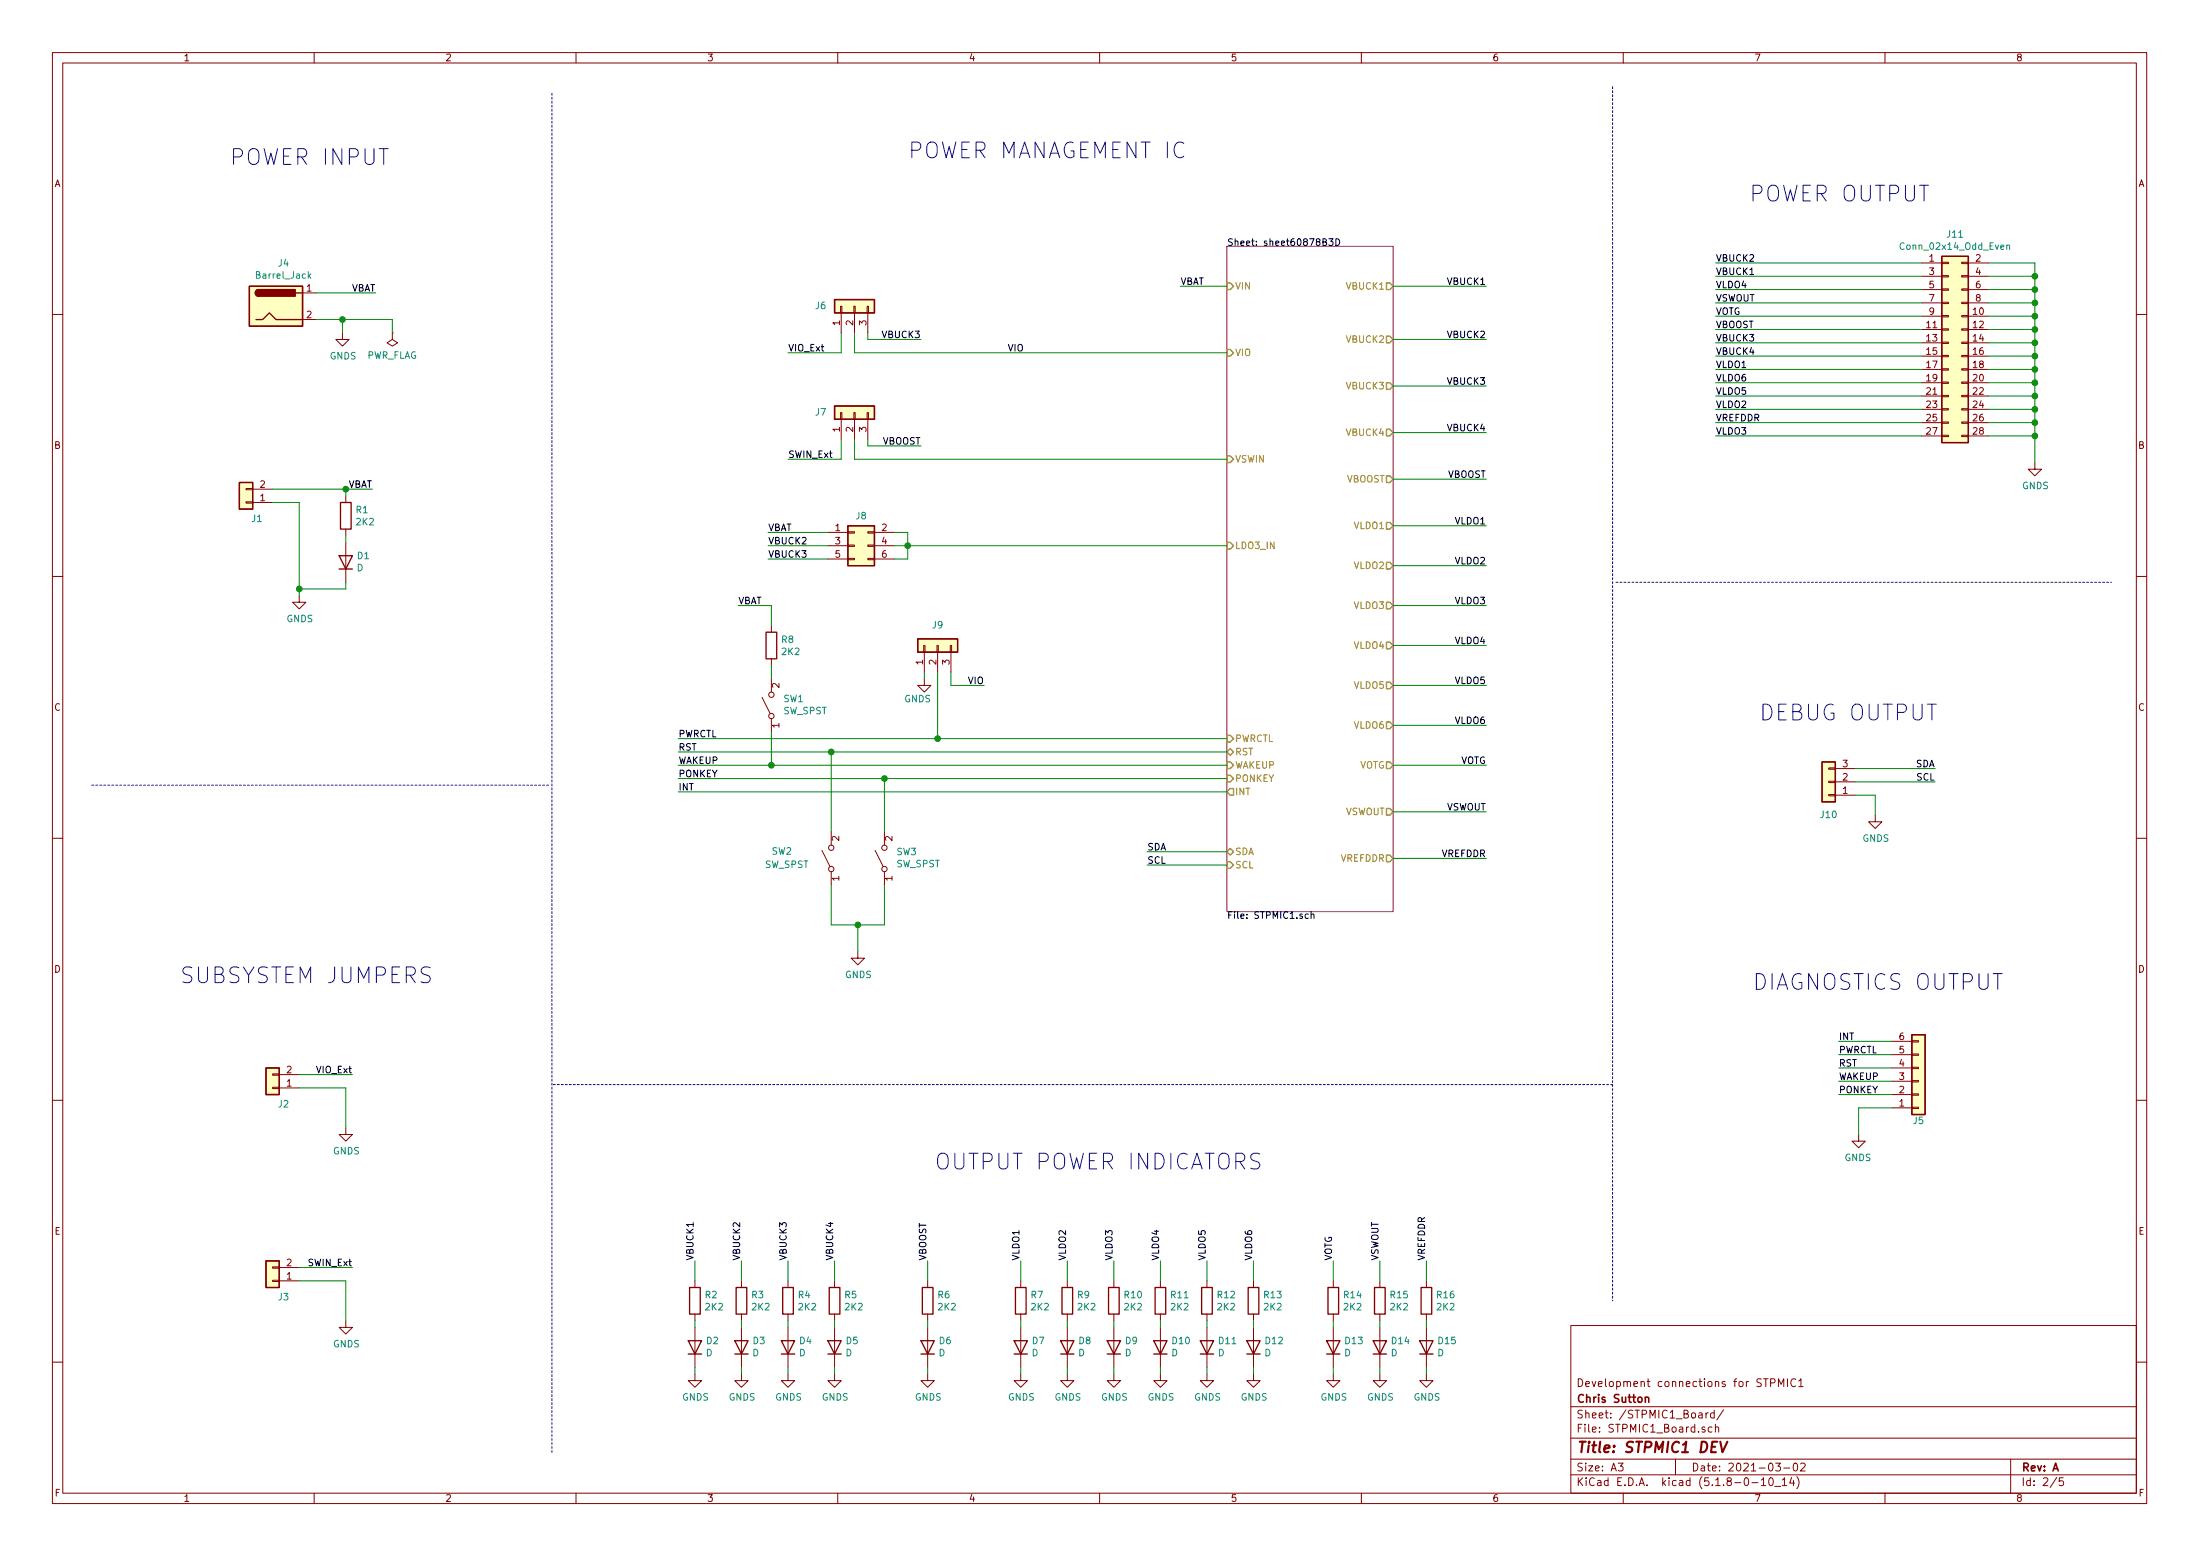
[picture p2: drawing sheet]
<svg xmlns="http://www.w3.org/2000/svg" width="420mm" height="297mm" viewBox="0 0 420 297" stroke-linecap="round" stroke-linejoin="round" font-family="sans-serif">
<g fill="none" stroke="#840000" stroke-width=".19">
<path d="M10 10h400v277h-400zM12 12h396v273.1h-396zM60 10v2M110 10v2M160 10v2M210 10v2M260 10v2M310 10v2M360 10v2M57.8 55.9h2.5M160.5 58.5h.3v1.2h-.3zM160.7 59.7v3.8"/>
<path d="M163.1 58.5h.2v1.2h-.2zM163.2 59.7v3.8M165.6 58.5h.3v1.2h-.3zM165.7 59.7v3.8M367 50.2h3.8M367 52.7h3.8M367 55.3h3.8M367 57.8h3.8M370.8 57.7h1.3v.2h-1.3zM370.8 55.2h1.3v.2h-1.3zM370.8 52.6h1.3v.3h-1.3zM370.8 50.1h1.3v.2h-1.3z"/>
<path d="M374.6 57.7h1.3v.2h-1.3zM374.6 55.2h1.3v.2h-1.3zM374.6 52.6h1.3v.3h-1.3zM374.6 50.1h1.3v.2h-1.3zM375.9 50.2h3.8M375.9 52.7h3.8M375.9 55.3h3.8M375.9 57.8h3.8M10 60h2M57.8 61h2.5M65.4 63.5v1.3h1.3l-1.3 1.3-1.3-1.3h1.3M74.9 63.5v1.3l1 .6-1 .7-1-.7 1-.6"/>
<path d="M74.9 63.5h.1M160.5 78.8h.3v1.2h-.3zM163.1 78.8h.2v1.2h-.2zM165.6 78.8h.3v1.2h-.3zM367 60.4h3.8M367 62.9h3.8M367 65.4h3.8M367 68h3.8M367 70.5h3.8M367 73.1h3.8M367 75.6h3.8M367 78.1h3.8"/>
<path d="M370.8 70.4h1.3v.2h-1.3zM370.8 72.9h1.3v.3h-1.3zM370.8 75.5h1.3v.2h-1.3zM370.8 78h1.3v.3h-1.3zM370.8 67.9h1.3v.2h-1.3zM370.8 62.8h1.3v.2h-1.3zM370.8 60.2h1.3v.3h-1.3zM370.8 65.3h1.3v.3h-1.3zM374.6 70.4h1.3v.2h-1.3zM374.6 72.9h1.3v.3h-1.3zM374.6 75.5h1.3v.2h-1.3zM374.6 78h1.3v.3h-1.3z"/>
<path d="M374.6 67.9h1.3v.2h-1.3zM374.6 62.8h1.3v.2h-1.3zM374.6 60.2h1.3v.3h-1.3zM374.6 65.3h1.3v.3h-1.3zM375.9 60.4h3.8M375.9 62.9h3.8M375.9 65.4h3.8M375.9 68h3.8M375.9 70.5h3.8M375.9 73.1h3.8M375.9 75.6h3.8M375.9 78.1h3.8"/>
<path d="M408 60h2M47 93.3h1.3v.2h-1.3zM47 95.8h1.3v.2h-1.3zM48.3 95.9h3.8M48.3 93.4h3.8M66 94.7v1.2M160.7 80v3.9M163.2 80v3.9M165.7 80v3.9M367 80.7h3.8M367 83.2h3.8M370.8 80.6h1.3v.2h-1.3z"/>
<path d="M370.8 83.1h1.3v.2h-1.3zM374.6 80.6h1.3v.2h-1.3zM374.6 83.1h1.3v.2h-1.3zM375.9 80.7h3.8M375.9 83.2h3.8M388.6 88.3v1.3h1.3l-1.3 1.2-1.3-1.2h1.3M10 110h2M57.1 113.7v1.3h1.3l-1.3 1.2-1.2-1.2h1.2M66 101v1.3M66 103.5v7.7M147.3 119.4v1.3M158.1 101.6h3.8"/>
<path d="M158.1 104.2h3.8M158.1 106.7h3.8M161.9 106.6h1.3v.2h-1.3zM161.9 101.5h1.3v.3h-1.3zM161.9 104h1.3v.3h-1.3zM165.7 106.6h1.3v.2h-1.3zM165.7 101.5h1.3v.3h-1.3zM165.7 104h1.3v.3h-1.3zM167 101.6h3.8M167 104.2h3.8M167 106.7h3.8M408 110h2"/>
<path d="M145.5 133.1l1.6 3.1M147.3 125.8v1.2M147.3 129.6v2.5M147.3 137.2v2.5M176.4 123.2h.3v1.3h-.3zM176.5 129.6v1.2h1.3l-1.3 1.3-1.2-1.3h1.2M176.5 124.5v3.8M178.9 123.2h.3v1.3h-.3zM179.1 124.5v3.8M181.5 123.2h.2v1.3h-.2zM181.6 124.5v3.8M158.7 158.8v2.5"/>
<path d="M168.9 158.8v2.5M349.2 146.6h1.3v.2h-1.3zM349.2 151.7h1.3v.2h-1.3zM349.2 149.1h1.3v.3h-1.3zM350.5 151.8h3.8M350.5 149.3h3.8M350.5 146.7h3.8M358.1 155.6v1.3h1.3l-1.3 1.3-1.2-1.3h1.2M10 160h2M157 162.3l1.5 3.1M158.7 166.4v2.5M167.1 162.3l1.6 3.1"/>
<path d="M168.9 166.4v2.5M408 160h2M163.8 181.6v1.3h1.3l-1.3 1.3-1.2-1.3h1.2M361.3 198.8h3.8M365.1 198.7h1.3v.2h-1.3zM10 210h2M52.1 205h1.2v.3h-1.2zM52.1 207.6h1.2v.2h-1.2zM53.3 207.7h3.8M53.3 205.1h3.8M66 215.3v1.3h1.3l-1.3 1.2-1.2-1.2h1.2M355 216.6v1.2h-1.3l1.3 1.3 1.2-1.3h-1.2"/>
<path d="M361.3 211.5h3.8M361.3 209h3.8M361.3 206.4h3.8M361.3 203.9h3.8M361.3 201.3h3.8M365.1 201.2h1.3v.3h-1.3zM365.1 203.7h1.3v.3h-1.3zM365.1 208.8h1.3v.3h-1.3zM365.1 211.4h1.3v.2h-1.3zM365.1 206.3h1.3v.2h-1.3zM408 210h2M52.1 241.8h1.2v.3h-1.2z"/>
<path d="M52.1 244.4h1.2v.2h-1.2zM53.3 244.5h3.8M53.3 242h3.8M66 252.1v1.3h1.3l-1.3 1.3-1.2-1.3h1.2M132.7 244.5v1.3M132.7 250.9v1.2M132.7 253.4v7.6M141.6 244.5v1.3M141.6 250.9v1.2M141.6 253.4v7.6M150.5 244.5v1.3M150.5 250.9v1.2"/>
<path d="M150.5 253.4v7.6M159.4 244.5v1.3M159.4 250.9v1.2M159.4 253.4v7.6M177.2 244.5v1.3M177.2 250.9v1.2M177.2 253.4v7.6M194.9 244.5v1.3M194.9 250.9v1.2M194.9 253.4v7.6M203.8 244.5v1.3M203.8 250.9v1.2"/>
<path d="M203.8 253.4v7.6M212.7 244.5v1.3M212.7 250.9v1.2M212.7 253.4v7.6M221.6 244.5v1.3M221.6 250.9v1.2M221.6 253.4v7.6M230.5 244.5v1.3M230.5 250.9v1.2M230.5 253.4v7.6M239.4 244.5v1.3M239.4 250.9v1.2"/>
<path d="M239.4 253.4v7.6M254.6 244.5v1.3M254.6 250.9v1.2M254.6 253.4v7.6M263.5 244.5v1.3M263.5 250.9v1.2M263.5 253.4v7.6M272.4 244.5v1.3M272.4 250.9v1.2M272.4 253.4v7.6M300 253h108v32.1h-108zM10 260h2"/>
<path d="M132.7 262.3v1.3h1.3l-1.3 1.2-1.3-1.2h1.3M141.6 262.3v1.3h1.3l-1.3 1.2-1.3-1.2h1.3M150.5 262.3v1.3h1.3l-1.3 1.2-1.3-1.2h1.3M159.4 262.3v1.3h1.3l-1.3 1.2-1.3-1.2h1.3M177.2 262.3v1.3h1.2l-1.2 1.2-1.3-1.2h1.3M194.9 262.3v1.3h1.3l-1.3 1.2-1.2-1.2h1.2M203.8 262.3v1.3h1.3l-1.3 1.2-1.2-1.2h1.2M212.7 262.3v1.3h1.3l-1.3 1.2-1.2-1.2h1.2M221.6 262.3v1.3h1.3l-1.3 1.2-1.3-1.2h1.3M230.5 262.3v1.3h1.3l-1.3 1.2-1.3-1.2h1.3M239.4 262.3v1.3h1.3l-1.3 1.2-1.3-1.2h1.3M254.6 262.3v1.3h1.3l-1.3 1.2-1.2-1.2h1.2"/>
<path d="M263.5 262.3v1.3h1.3l-1.3 1.2-1.2-1.2h1.2M272.4 262.3v1.3h1.3l-1.3 1.2-1.3-1.2h1.3M300 278.5h108M300 274.5h108M300 268.5h108M309 279.3h1l-.5 .6 .4 .1v.7l-.2 .1-.7-.1M320 278.5v3M325.8 269.7v1M326.2 269.7l-.4 .3M326.9 272.5l-.4-.1-.3 .3 .1 .6 .2 .1 .4-.1M327.4 269.8l-.5-.1-.2 .3v.6l.2 .1 .5-.1M327.4 269.2v1.5"/>
<path d="M327.6 272.5l.2-.1 .4 .1v.9M327.6 271.9v1.5M329.2 269.1l-1.3 2M338.2 264l.7-.1 .1-.2-.1-.4-.7-.1v1.5M339.1 279.3h.9l-.5 .6 .5 .1v.7l-.2 .1-.7-.1M339.6 264.7v-1.5l.6 1.1 .5-1.1v1.5M341.4 263.2v1.5M342.6 279.5l.4-.2a.94 .94 0 0 1 0 1.5 .82 .82 0 0 1-.4-1.3zM343 263.4a.71 .71 0 0 0-1 .4 .71 .71 0 0 0 .6 .9l.4-.1M343.5 263.6l.4-.4v1.5M343.5 264.7h.9M343.9 279.5l.5-.2 .3 .2 .1 .2-1 1.1h1"/>
<path d="M384 278.5v6.6M408 260h2M60 285.1v1.9M110 285.1v1.9M160 285.1v1.9M210 285.1v1.9M260 285.1v1.9M300 281.5h108M310 285.1v1.9M334.6 283h1.1M336.4 282.5l.4-.4v1.5M336.4 283.6h.8"/>
<path d="M337.9 282.3l.3-.2a.81 .81 0 0 1 .5 .6 .81 .81 0 0 1-.2 .8l-.2 .1a.79 .79 0 0 1-.4-1.3zM338.9 283.8h1.2M340.4 282.5l.4-.4v1.5M340.4 283.6h.8M340.7 280.2h1.1M342.2 282l-.4 1.1h.9M342.5 282.6v1M343.2 281.9a1.71 1.71 0 0 1 0 2.3M360 285.1v1.9M392.8 282l-1.3 2M394 282.1h-.7l-.1 .7 .3-.1h.5l.1 .3-.1 .5-.2 .1-.6-.1"/>
<circle cx="147.3" cy="132.6" r=".51"/>
<circle cx="147.3" cy="136.7" r=".51"/>
<circle cx="158.8" cy="161.8" r=".51"/>
<circle cx="158.8" cy="165.9" r=".51"/>
<circle cx="168.9" cy="161.8" r=".51"/>
<circle cx="168.9" cy="165.9" r=".51"/>
</g>
<path d="M328.5 275.2l.5 2 .9-2" fill="none" stroke="#840000" stroke-width=".41"/>
<path d="M314.2 266.8h.1a.37 .37 0 0 1 .6 .1v.8M314.2 266.7v1" fill="none" stroke="#840000" stroke-width=".3"/>
<path d="M234.3 47h31.8v127h-31.8z" fill="none" stroke="#840084" stroke-width=".19"/>
<path d="M252.7 46.2l.5-.1 .1-.2-.1-.2-.5-.1v1.2h.4l.2-.1 .1-.3-.3-.2M253.8 45.6h.8l-.4 .5 .3 .1 .1 .4-.3 .2-.5-.1M255.1 45.6a.64 .64 0 0 1 .8 .6 .64 .64 0 0 1-.8 .6zM249.9 174.5h-.4l-.2 .2 .1 .6h.5M250.4 174.6l.5-.1 .1 .8M250.4 174.1v1.2" fill="none" stroke="#000" stroke-width=".19"/>
<g fill="none" stroke="#848400" stroke-width=".25">
<path d="M234.3 54h.6l.7 .6-.7 .7h-.6zM264.8 54h.6l.7 .6-.7 .7h-.6zM234.3 66.7h.6l.7 .6-.7 .7h-.6zM264.8 73.1h.6l.7 .6-.7 .6h-.6zM264.8 64.2h.6l.7 .6-.7 .6h-.6zM234.3 87h.6l.7 .7-.7 .6h-.6zM264.8 90.8h.6l.7 .7-.7 .6h-.6zM264.8 82h.6l.7 .6-.7 .6h-.6zM264.8 99.7h.6l.7 .7-.7 .6h-.6zM234.3 103.5h.6l.7 .7-.7 .6h-.6zM264.8 107.4h.6l.7 .6-.7 .6h-.6zM264.8 115h.6l.7 .6-.7 .6h-.6z"/>
<path d="M264.8 122.6h.6l.7 .6-.7 .7h-.6zM264.8 130.2h.6l.7 .6-.7 .7h-.6zM264.8 137.8h.6l.7 .7-.7 .6h-.6zM234.3 140.4h.6l.7 .6-.7 .6h-.6zM234.3 143.5l.6-.6 .7 .6-.7 .7zM234.3 145.5h.6l.7 .6-.7 .6h-.6zM234.3 148h.6l.7 .6-.7 .7h-.6zM234.9 150.5h.7v1.3h-.7l-.6-.6zM264.8 145.5h.6l.7 .6-.7 .6h-.6zM264.8 154.3h.6l.7 .7-.7 .6h-.6zM234.3 164.5h.6l.7 .6-.7 .7h-.6zM234.3 162.6l.6-.6 .7 .6-.7 .6z"/>
<path d="M264.8 163.2h.6l.7 .7-.7 .6h-.6z"/>
</g>
<g fill="#ffffc2" stroke="#ffffc2" stroke-width=".19">
<path d="M47.6 54.6h10.2v7.7h-10.2z"/>
<path d="M175.3 122h7.6v2.5h-7.6z"/>
<path d="M161.9 100.4h5.1v7.6h-5.1z"/>
<path d="M159.4 57.2h7.6v2.5h-7.6z"/>
<path d="M159.4 77.5h7.6v2.5h-7.6z"/>
<path d="M370.8 48.9h5.1v35.6h-5.1z"/>
<path d="M45.7 92.1h2.6v5.1h-2.6z"/>
<path d="M50.8 203.9h2.5v5.1h-2.5z"/>
<path d="M50.8 240.7h2.5v5.1h-2.5z"/>
<path d="M348 145.5h2.5v7.6h-2.5z"/>
<path d="M365.1 197.5h2.6v15.3h-2.6z"/>
</g>
<g fill="none" stroke="#840000" stroke-width=".25">
<path d="M47.6 54.6h10.2v7.7h-10.2zM49.4 55.3a.63 .63 0 0 0-.6 .6 .63 .63 0 0 0 .6 .7M56.5 55.9h1.3M159.4 57.2h7.6v2.5h-7.6zM370.8 48.9h5.1v35.6h-5.1zM48.9 61h1.3l1.2-1.3 1.3 1.3h5.1M159.4 77.5h7.6v2.5h-7.6zM45.7 92.1h2.6v5.1h-2.6zM65 95.9h2.1v5.1h-2.1zM64.8 106.1h2.5l-1.3 2.5zM64.8 108.6h2.5M161.9 100.4h5.1v7.6h-5.1z"/>
<path d="M146.3 120.7h2v5.1h-2zM175.3 122h7.6v2.5h-7.6zM348 145.5h2.5v7.6h-2.5zM365.1 197.5h2.6v15.3h-2.6zM50.8 203.9h2.5v5.1h-2.5zM50.8 240.7h2.5v5.1h-2.5zM131.4 255.9h2.6l-1.3 2.6zM131.4 258.5h2.6M131.7 245.8h2v5.1h-2zM140.3 255.9h2.6l-1.3 2.6zM140.3 258.5h2.6M140.6 245.8h2v5.1h-2z"/>
<path d="M149.2 255.9h2.6l-1.3 2.6zM149.2 258.5h2.6M149.5 245.8h2v5.1h-2zM158.1 255.9h2.6l-1.3 2.6zM158.1 258.5h2.6M158.4 245.8h2v5.1h-2zM175.9 255.9h2.5l-1.2 2.6zM175.9 258.5h2.5M176.1 245.8h2.1v5.1h-2.1zM193.7 255.9h2.5l-1.3 2.6zM193.7 258.5h2.5M193.9 245.8h2.1v5.1h-2.1z"/>
<path d="M202.6 255.9h2.5l-1.3 2.6zM202.6 258.5h2.5M202.8 245.8h2.1v5.1h-2.1zM211.5 255.9h2.5l-1.3 2.6zM211.5 258.5h2.5M211.7 245.8h2v5.1h-2zM220.3 255.9h2.6l-1.3 2.6zM220.3 258.5h2.6M220.6 245.8h2v5.1h-2zM229.2 255.9h2.6l-1.3 2.6zM229.2 258.5h2.6M229.5 245.8h2v5.1h-2z"/>
<path d="M238.1 255.9h2.6l-1.3 2.6zM238.1 258.5h2.6M238.4 245.8h2v5.1h-2zM253.4 255.9h2.5l-1.3 2.6zM253.4 258.5h2.5M253.6 245.8h2.1v5.1h-2.1zM262.3 255.9h2.5l-1.3 2.6zM262.3 258.5h2.5M262.5 245.8h2v5.1h-2zM271.1 255.9h2.6l-1.3 2.6zM271.1 258.5h2.6M271.4 245.8h2v5.1h-2z"/>
</g>
<g fill="#840000" stroke="#840000" stroke-width=".25">
<path d="M48.9 55.5l.5-.2v1.3a.64 .64 0 0 1-.6-.4 .64 .64 0 0 1 .1-.7z"/>
<path d="M49.4 55.3h7v1.3h-7z"/>
</g>
<path d="M59 52.6l.4 .5M59.4 52.3l-.5 .5M383.3 46.9l.1-.1h.3l.1 .8M383.3 46.8v.8" fill="none" stroke="#008484" stroke-width=".19"/>
<path d="M105.4 17.8v259.7M308 16.5v231.8M308.6 111.2h94.6M104.8 149.9h-87.7M308 207h-202.6" fill="none" stroke="#0000c2" stroke-width=".19" stroke-dasharray=".4 .4"/>
<g fill="none" stroke="#008400" stroke-width=".19">
<path d="M60.3 55.9h11.5M225.4 54.6h8.9M266.1 54.6h17.7M327.7 55.3h39.3M327.7 57.8h39.3M327.7 50.2h39.3M327.7 52.7h39.3M379.7 55.3h8.9M379.7 57.8h8.9M379.7 50.2h8.9v38.1M379.7 52.7h8.9M60.3 61h14.6v2.5"/>
<path d="M65.4 61v2.5M160.7 63.5v3.8h-10.2M163.2 63.5v3.8h71.1M165.7 63.5v1.3h10.2M266.1 64.8h17.7M266.1 73.7h17.7M327.7 62.9h39.3M327.7 60.4h39.3M327.7 65.4h39.3M327.7 68h39.3M327.7 70.5h39.3M327.7 73.1h39.3"/>
<path d="M327.7 75.6h39.3M327.7 78.1h39.3M379.7 62.9h8.9M379.7 60.4h8.9M379.7 65.4h8.9M379.7 68h8.9M379.7 70.5h8.9M379.7 73.1h8.9M379.7 75.6h8.9M379.7 78.1h8.9M52.1 95.9h5v17.8M52.1 93.4h19"/>
<path d="M66 93.4v1.3M160.7 83.9v3.8h-10.2M163.2 83.9v3.8h71.1M165.7 83.9v1.2h10.2M266.1 91.5h17.7M266.1 82.6h17.7M327.7 83.2h39.3M327.7 80.7h39.3M379.7 83.2h8.9M379.7 80.7h8.9M66 102.3v1.2M66 111.2v1.2h-8.9"/>
<path d="M141 115.6h6.3v3.8M146.7 106.7h11.4M146.7 104.2h11.4M146.7 101.6h11.4M170.8 101.6h2.6v5.1h-2.6M170.8 104.2h63.5M266.1 115.6h17.7M266.1 108h17.7M266.1 100.4h17.7M147.3 127v2.6M147.3 139.7v6.4M176.5 128.3v1.3"/>
<path d="M179.1 128.3v12.7M181.6 128.3v2.5h6.4M266.1 130.8h17.7M266.1 138.5h17.7M266.1 123.2h17.7M129.5 151.2h104.8M129.5 143.5h104.8M129.5 146.1h104.8M129.5 148.6h104.8M129.5 141h104.8M158.7 143.5v15.3M168.9 148.6v10.2"/>
<path d="M266.1 146.1h17.7M266.1 155h17.7M354.3 146.7h15.3M354.3 149.3h15.3M354.3 151.8h3.8v3.8M158.7 168.9v7.7h10.2v-7.7M163.8 176.6v5M219.1 165.1h15.2M219.1 162.6h15.2M266.1 163.9h17.7M351.2 198.8h10.1M57.1 207.7h8.9v7.6"/>
<path d="M57.1 205.1h10.2M351.2 209h10.1M351.2 201.3h10.1M351.2 203.9h10.1M351.2 206.4h10.1M361.3 211.5h-6.3v5.1M57.1 242h10.2M57.1 244.5h8.9v7.6M132.7 240.7v3.8M132.7 252.1v1.3M141.6 240.7v3.8M141.6 252.1v1.3"/>
<path d="M150.5 240.7v3.8M150.5 252.1v1.3M159.4 240.7v3.8M159.4 252.1v1.3M177.2 240.7v3.8M177.2 252.1v1.3M194.9 240.7v3.8M194.9 252.1v1.3M203.8 240.7v3.8M203.8 252.1v1.3M212.7 240.7v3.8M212.7 252.1v1.3"/>
<path d="M221.6 240.7v3.8M221.6 252.1v1.3M230.5 240.7v3.8M230.5 252.1v1.3M239.4 240.7v3.8M239.4 252.1v1.3M254.6 240.7v3.8M254.6 252.1v1.3M263.5 240.7v3.8M263.5 252.1v1.3M272.4 240.7v3.8M272.4 252.1v1.3"/>
<path d="M132.7 261v1.3M141.6 261v1.3M150.5 261v1.3M159.4 261v1.3M177.2 261v1.3M194.9 261v1.3M203.8 261v1.3M212.7 261v1.3M221.6 261v1.3M230.5 261v1.3M239.4 261v1.3M254.6 261v1.3"/>
<path d="M263.5 261v1.3M272.4 261v1.3"/>
</g>
<g fill="#008400" stroke="#008400" stroke-width=".25">
<circle cx="163.8" cy="176.6" r=".51"/>
<circle cx="147.3" cy="146.1" r=".51"/>
<circle cx="158.8" cy="143.5" r=".51"/>
<circle cx="168.9" cy="148.6" r=".51"/>
<circle cx="179.1" cy="141" r=".51"/>
<circle cx="173.4" cy="104.2" r=".51"/>
<circle cx="388.6" cy="52.7" r=".51"/>
<circle cx="388.6" cy="55.3" r=".51"/>
<circle cx="388.6" cy="57.8" r=".51"/>
<circle cx="388.6" cy="60.4" r=".51"/>
<circle cx="388.6" cy="62.9" r=".51"/>
<circle cx="388.6" cy="65.4" r=".51"/>
<circle cx="388.6" cy="68" r=".51"/>
<circle cx="388.6" cy="70.5" r=".51"/>
<circle cx="388.6" cy="73.1" r=".51"/>
<circle cx="388.6" cy="75.6" r=".51"/>
<circle cx="388.6" cy="78.1" r=".51"/>
<circle cx="388.6" cy="80.7" r=".51"/>
<circle cx="388.6" cy="83.2" r=".51"/>
<circle cx="66" cy="93.4" r=".51"/>
<circle cx="57.2" cy="112.4" r=".51"/>
<circle cx="65.4" cy="61" r=".51"/>
</g>
<g font-size="4.2" fill="#0000c2">
<text x="43.8" y="31.5">POWER INPUT</text>
<text x="173.4" y="30.3">POWER MANAGEMENT IC</text>
<text x="334" y="38.5">POWER OUTPUT</text>
<text x="335.9" y="137.6">DEBUG OUTPUT</text>
<text x="34.3" y="187.7">SUBSYSTEM JUMPERS</text>
<text x="334.6" y="189">DIAGNOSTICS OUTPUT</text>
<text x="178.4" y="223.3">OUTPUT POWER INDICATORS</text>
</g>
<text font-size="2.8" fill="#840000" x="301" y="277.3">Title: STPMIC1 DEV</text>
<g font-size="2.1" fill="#840000">
<text x="301" y="267.8">Chris Sutton</text>
<text x="301" y="264.8">Development connections for STPMIC1</text>
<text x="301" y="273.5">File: STPMIC1_Board.sch</text>
<text x="301" y="270.8">Sheet: /STPMIC1_Board/</text>
<text x="301" y="280.9">Size: A3</text>
<text x="323" y="280.9">Date: 2021-03-02</text>
<text x="386" y="280.9">Rev: A</text>
<text x="301" y="283.7">KiCad E.D.A. kicad (5.1.8-0-10_14)</text>
<text x="386" y="283.7">Id: 2/5</text>
</g>
<g font-size="1.8" fill="#840000">
<text x="35" y="11.7">1</text>
<text x="85" y="11.7">2</text>
<text x="135" y="11.7">3</text>
<text x="185" y="11.7">4</text>
<text x="235" y="11.7">5</text>
<text x="285" y="11.7">6</text>
<text x="335" y="11.7">7</text>
<text x="385" y="11.7">8</text>
<text x="10.4" y="35.7">A</text>
<text x="408.4" y="35.7">A</text>
<text x="368.5" y="49.9">1</text>
<text x="368.5" y="52.5">3</text>
<text x="377.3" y="49.9">2</text>
<text x="377.3" y="52.5">4</text>
<text x="58.6" y="55.7">1</text>
<text x="368.5" y="55">5</text>
<text x="368.5" y="57.6">7</text>
<text x="377.3" y="55">6</text>
<text x="377.3" y="57.6">8</text>
<text x="58.6" y="60.7">2</text>
<text x="160.4" y="62.1" transform="rotate(-90 160.4 62.1)">1</text>
<text x="162.9" y="62.1" transform="rotate(-90 162.9 62.1)">2</text>
<text x="165.5" y="62.1" transform="rotate(-90 165.5 62.1)">3</text>
<text x="368" y="62.6">11</text>
<text x="368" y="65.2">13</text>
<text x="368.5" y="60.1">9</text>
<text x="376.9" y="60.1">10</text>
<text x="376.9" y="62.6">12</text>
<text x="376.9" y="65.2">14</text>
<text x="368" y="67.7">15</text>
<text x="368" y="70.3">17</text>
<text x="376.9" y="67.7">16</text>
<text x="376.9" y="70.3">18</text>
<text x="368" y="72.8">19</text>
<text x="368" y="75.3">21</text>
<text x="368" y="77.9">23</text>
<text x="376.9" y="72.8">20</text>
<text x="376.9" y="75.3">22</text>
<text x="376.9" y="77.9">24</text>
<text x="160.4" y="82.4" transform="rotate(-90 160.4 82.4)">1</text>
<text x="162.9" y="82.4" transform="rotate(-90 162.9 82.4)">2</text>
<text x="165.5" y="82.4" transform="rotate(-90 165.5 82.4)">3</text>
<text x="368" y="80.4">25</text>
<text x="368" y="83">27</text>
<text x="376.9" y="80.4">26</text>
<text x="376.9" y="83">28</text>
<text x="10.4" y="85.7">B</text>
<text x="408.4" y="85.7">B</text>
<text x="49.7" y="95.7">1</text>
<text x="49.7" y="93.1">2</text>
<text x="159.5" y="101.4">1</text>
<text x="168.4" y="101.4">2</text>
<text x="159.5" y="103.9">3</text>
<text x="159.5" y="106.5">5</text>
<text x="168.4" y="103.9">4</text>
<text x="168.4" y="106.5">6</text>
<text x="148.8" y="131.3" transform="rotate(-90 148.8 131.3)">2</text>
<text x="176.3" y="126.9" transform="rotate(-90 176.3 126.9)">1</text>
<text x="178.8" y="126.9" transform="rotate(-90 178.8 126.9)">2</text>
<text x="181.4" y="126.9" transform="rotate(-90 181.4 126.9)">3</text>
<text x="10.4" y="135.7">C</text>
<text x="408.4" y="135.7">C</text>
<text x="148.8" y="138.9" transform="rotate(-90 148.8 138.9)">1</text>
<text x="351.9" y="149">2</text>
<text x="351.9" y="146.5">3</text>
<text x="351.9" y="151.5">1</text>
<text x="160.3" y="160.5" transform="rotate(-90 160.3 160.5)">2</text>
<text x="170.4" y="160.5" transform="rotate(-90 170.4 160.5)">2</text>
<text x="160.3" y="168.2" transform="rotate(-90 160.3 168.2)">1</text>
<text x="170.4" y="168.2" transform="rotate(-90 170.4 168.2)">1</text>
<text x="10.4" y="185.7">D</text>
<text x="408.4" y="185.7">D</text>
<text x="362.7" y="203.6">4</text>
<text x="362.7" y="201.1">5</text>
<text x="362.7" y="198.5">6</text>
<text x="54.8" y="207.4">1</text>
<text x="54.8" y="204.9">2</text>
<text x="362.7" y="208.7">2</text>
<text x="362.7" y="206.2">3</text>
<text x="362.7" y="211.2">1</text>
<text x="10.4" y="235.7">E</text>
<text x="408.4" y="235.7">E</text>
<text x="54.8" y="244.3">1</text>
<text x="54.8" y="241.7">2</text>
<text x="10.5" y="285.7">F</text>
<text x="35" y="286.7">1</text>
<text x="85" y="286.7">2</text>
<text x="135" y="286.7">3</text>
<text x="185" y="286.7">4</text>
<text x="235" y="286.7">5</text>
<text x="285" y="286.7">6</text>
<text x="335" y="286.7">7</text>
<text x="385" y="286.7">8</text>
<text x="408.5" y="285.7">F</text>
</g>
<g font-size="1.8">
<text x="234.3" y="46.9">Sheet: sheet60878B3D</text>
<text x="327.7" y="49.9">VBUCK2</text>
<text x="327.7" y="52.5">VBUCK1</text>
<text x="66.9" y="55.7">VBAT</text>
<text x="225.4" y="54.4">VBAT</text>
<text x="276.6" y="54.4">VBUCK1</text>
<text x="327.7" y="55">VLDO4</text>
<text x="327.7" y="57.6">VSWOUT</text>
<text x="168.6" y="64.6">VBUCK3</text>
<text x="276.6" y="64.6">VBUCK2</text>
<text x="327.7" y="65.2">VBUCK3</text>
<text x="327.7" y="62.6">VBOOST</text>
<text x="327.7" y="60.1">VOTG</text>
<text x="150.5" y="67.1">VIO_Ext</text>
<text x="192.4" y="67.1">VIO</text>
<text x="327.7" y="67.7">VBUCK4</text>
<text x="327.7" y="70.3">VLDO1</text>
<text x="276.6" y="73.4">VBUCK3</text>
<text x="327.7" y="77.9">VLDO2</text>
<text x="327.7" y="75.3">VLDO5</text>
<text x="327.7" y="72.8">VLDO6</text>
<text x="276.6" y="82.3">VBUCK4</text>
<text x="327.7" y="83">VLDO3</text>
<text x="327.7" y="80.4">VREFDDR</text>
<text x="150.5" y="87.4">SWIN_Ext</text>
<text x="168.4" y="84.9">VBOOST</text>
<text x="66.3" y="93.1">VBAT</text>
<text x="276.4" y="91.2">VBOOST</text>
<text x="146.7" y="101.4">VBAT</text>
<text x="278" y="100.1">VLDO1</text>
<text x="146.7" y="106.5">VBUCK3</text>
<text x="146.7" y="103.9">VBUCK2</text>
<text x="278" y="107.7">VLDO2</text>
<text x="141" y="115.4">VBAT</text>
<text x="278" y="115.4">VLDO3</text>
<text x="278" y="123">VLDO4</text>
<text x="184.9" y="130.6">VIO</text>
<text x="278" y="130.6">VLDO5</text>
<text x="129.5" y="143.3">RST</text>
<text x="129.5" y="140.8">PWRCTL</text>
<text x="278" y="138.2">VLDO6</text>
<text x="129.5" y="148.4">PONKEY</text>
<text x="129.5" y="145.8">WAKEUP</text>
<text x="278.8" y="145.8">VOTG</text>
<text x="365.8" y="146.5">SDA</text>
<text x="366" y="149">SCL</text>
<text x="129.5" y="150.9">INT</text>
<text x="276.1" y="154.7">VSWOUT</text>
<text x="219.1" y="162.3">SDA</text>
<text x="219.1" y="164.9">SCL</text>
<text x="275.3" y="163.6">VREFDDR</text>
<text x="234.3" y="175.4">File: STPMIC1.sch</text>
<text x="351.2" y="198.5">INT</text>
<text x="351.2" y="201.1">PWRCTL</text>
<text x="351.2" y="203.6">RST</text>
<text x="60.5" y="204.9">VIO_Ext</text>
<text x="351.2" y="208.7">PONKEY</text>
<text x="351.2" y="206.2">WAKEUP</text>
<text x="59" y="241.7">SWIN_Ext</text>
<text x="132.5" y="240.7" transform="rotate(-90 132.5 240.7)">VBUCK1</text>
<text x="141.4" y="240.7" transform="rotate(-90 141.4 240.7)">VBUCK2</text>
<text x="150.2" y="240.7" transform="rotate(-90 150.2 240.7)">VBUCK3</text>
<text x="159.1" y="240.7" transform="rotate(-90 159.1 240.7)">VBUCK4</text>
<text x="176.9" y="240.7" transform="rotate(-90 176.9 240.7)">VBOOST</text>
<text x="194.7" y="240.7" transform="rotate(-90 194.7 240.7)">VLDO1</text>
<text x="203.6" y="240.7" transform="rotate(-90 203.6 240.7)">VLDO2</text>
<text x="212.5" y="240.7" transform="rotate(-90 212.5 240.7)">VLDO3</text>
<text x="221.4" y="240.7" transform="rotate(-90 221.4 240.7)">VLDO4</text>
<text x="230.3" y="240.7" transform="rotate(-90 230.3 240.7)">VLDO5</text>
<text x="239.1" y="240.7" transform="rotate(-90 239.1 240.7)">VLDO6</text>
<text x="254.4" y="240.7" transform="rotate(-90 254.4 240.7)">VOTG</text>
<text x="263.3" y="240.7" transform="rotate(-90 263.3 240.7)">VSWOUT</text>
<text x="272.2" y="240.7" transform="rotate(-90 272.2 240.7)">VREFDDR</text>
</g>
<g font-size="1.8" fill="#008484">
<text x="363.3" y="47.7">Conn_02x14_Odd_Even</text>
<text x="371.9" y="45.4">J11</text>
<text x="49.1" y="53.2">Barrel_Jack</text>
<text x="53.2" y="50.9">J4</text>
<text x="155.8" y="59">J6</text>
<text x="63" y="68.6">GNDS</text>
<text x="70" y="68.5">PWR_FLAG</text>
<text x="155.8" y="79.3">J7</text>
<text x="386.2" y="93.4">GNDS</text>
<text x="48.1" y="99.7">J1</text>
<text x="68" y="98">R1</text>
<text x="68.1" y="100.3">2K2</text>
<text x="163.5" y="99.1">J8</text>
<text x="68.3" y="106.7">D1</text>
<text x="68.1" y="109.1">D</text>
<text x="54.7" y="118.8">GNDS</text>
<text x="178.1" y="120">J9</text>
<text x="149.3" y="122.7">R8</text>
<text x="149.4" y="125.1">2K2</text>
<text x="149.6" y="136.4">SW_SPST</text>
<text x="149.7" y="134">SW1</text>
<text x="172.7" y="134.1">GNDS</text>
<text x="347.8" y="156.2">J10</text>
<text x="355.7" y="160.7">GNDS</text>
<text x="146" y="165.7">SW_SPST</text>
<text x="147.4" y="163.2">SW2</text>
<text x="171.1" y="165.6">SW_SPST</text>
<text x="171.2" y="163.3">SW3</text>
<text x="161.4" y="186.7">GNDS</text>
<text x="53.2" y="211.4">J2</text>
<text x="365.4" y="214.6">J5</text>
<text x="63.6" y="220.4">GNDS</text>
<text x="352.3" y="221.7">GNDS</text>
<text x="53.2" y="248.2">J3</text>
<text x="134.7" y="247.8">R2</text>
<text x="134.8" y="250.2">2K2</text>
<text x="143.6" y="247.8">R3</text>
<text x="143.7" y="250.2">2K2</text>
<text x="152.5" y="247.8">R4</text>
<text x="152.6" y="250.2">2K2</text>
<text x="161.4" y="247.8">R5</text>
<text x="161.4" y="250.2">2K2</text>
<text x="179.1" y="247.8">R6</text>
<text x="179.2" y="250.2">2K2</text>
<text x="196.9" y="247.8">R7</text>
<text x="197" y="250.2">2K2</text>
<text x="205.8" y="247.8">R9</text>
<text x="205.9" y="250.2">2K2</text>
<text x="214.8" y="247.8">R10</text>
<text x="214.8" y="250.2">2K2</text>
<text x="223.7" y="247.8">R11</text>
<text x="223.7" y="250.2">2K2</text>
<text x="232.6" y="247.8">R12</text>
<text x="232.6" y="250.2">2K2</text>
<text x="241.5" y="247.8">R13</text>
<text x="241.5" y="250.2">2K2</text>
<text x="256.7" y="247.8">R14</text>
<text x="256.7" y="250.2">2K2</text>
<text x="265.6" y="247.8">R15</text>
<text x="265.6" y="250.2">2K2</text>
<text x="274.5" y="247.8">R16</text>
<text x="274.5" y="250.2">2K2</text>
<text x="63.6" y="257.2">GNDS</text>
<text x="135" y="256.6">D2</text>
<text x="143.8" y="256.6">D3</text>
<text x="152.7" y="256.6">D4</text>
<text x="161.6" y="256.6">D5</text>
<text x="179.4" y="256.6">D6</text>
<text x="197.2" y="256.6">D7</text>
<text x="206.1" y="256.6">D8</text>
<text x="215" y="256.6">D9</text>
<text x="223.9" y="256.6">D10</text>
<text x="232.8" y="256.6">D11</text>
<text x="241.7" y="256.6">D12</text>
<text x="256.9" y="256.6">D13</text>
<text x="265.8" y="256.6">D14</text>
<text x="274.7" y="256.6">D15</text>
<text x="134.8" y="258.9">D</text>
<text x="143.7" y="258.9">D</text>
<text x="152.6" y="258.9">D</text>
<text x="161.5" y="258.9">D</text>
<text x="179.3" y="258.9">D</text>
<text x="197.1" y="258.9">D</text>
<text x="205.9" y="258.9">D</text>
<text x="214.8" y="258.9">D</text>
<text x="223.7" y="258.9">D</text>
<text x="232.6" y="258.9">D</text>
<text x="241.5" y="258.9">D</text>
<text x="256.7" y="258.9">D</text>
<text x="265.6" y="258.9">D</text>
<text x="274.5" y="258.9">D</text>
<text x="130.3" y="267.4">GNDS</text>
<text x="139.2" y="267.4">GNDS</text>
<text x="148.1" y="267.4">GNDS</text>
<text x="157" y="267.4">GNDS</text>
<text x="174.8" y="267.4">GNDS</text>
<text x="192.5" y="267.4">GNDS</text>
<text x="201.4" y="267.4">GNDS</text>
<text x="210.3" y="267.4">GNDS</text>
<text x="219.2" y="267.4">GNDS</text>
<text x="228.1" y="267.4">GNDS</text>
<text x="237" y="267.4">GNDS</text>
<text x="252.2" y="267.4">GNDS</text>
<text x="261.1" y="267.4">GNDS</text>
<text x="270" y="267.4">GNDS</text>
</g>
<g font-size="1.8" fill="#848400">
<text x="235.8" y="55.3">VIN</text>
<text x="257.3" y="55.3">VBUCK1</text>
<text x="257.3" y="65.4">VBUCK2</text>
<text x="235.8" y="68">VIO</text>
<text x="257.3" y="74.3">VBUCK3</text>
<text x="257.3" y="83.2">VBUCK4</text>
<text x="235.8" y="88.3">VSWIN</text>
<text x="257.1" y="92.1">VBOOST</text>
<text x="258.6" y="101">VLDO1</text>
<text x="235.8" y="104.8">LDO3_IN</text>
<text x="258.6" y="108.6">VLDO2</text>
<text x="258.6" y="116.2">VLDO3</text>
<text x="258.6" y="123.9">VLDO4</text>
<text x="258.6" y="131.5">VLDO5</text>
<text x="235.8" y="141.6">PWRCTL</text>
<text x="258.6" y="139.1">VLDO6</text>
<text x="235.8" y="144.2">RST</text>
<text x="235.8" y="146.7">WAKEUP</text>
<text x="235.8" y="149.3">PONKEY</text>
<text x="259.5" y="146.7">VOTG</text>
<text x="235.8" y="151.8">INT</text>
<text x="256.8" y="155.6">VSWOUT</text>
<text x="235.8" y="165.8">SCL</text>
<text x="235.8" y="163.2">SDA</text>
<text x="256" y="164.5">VREFDDR</text>
</g>
</svg>
